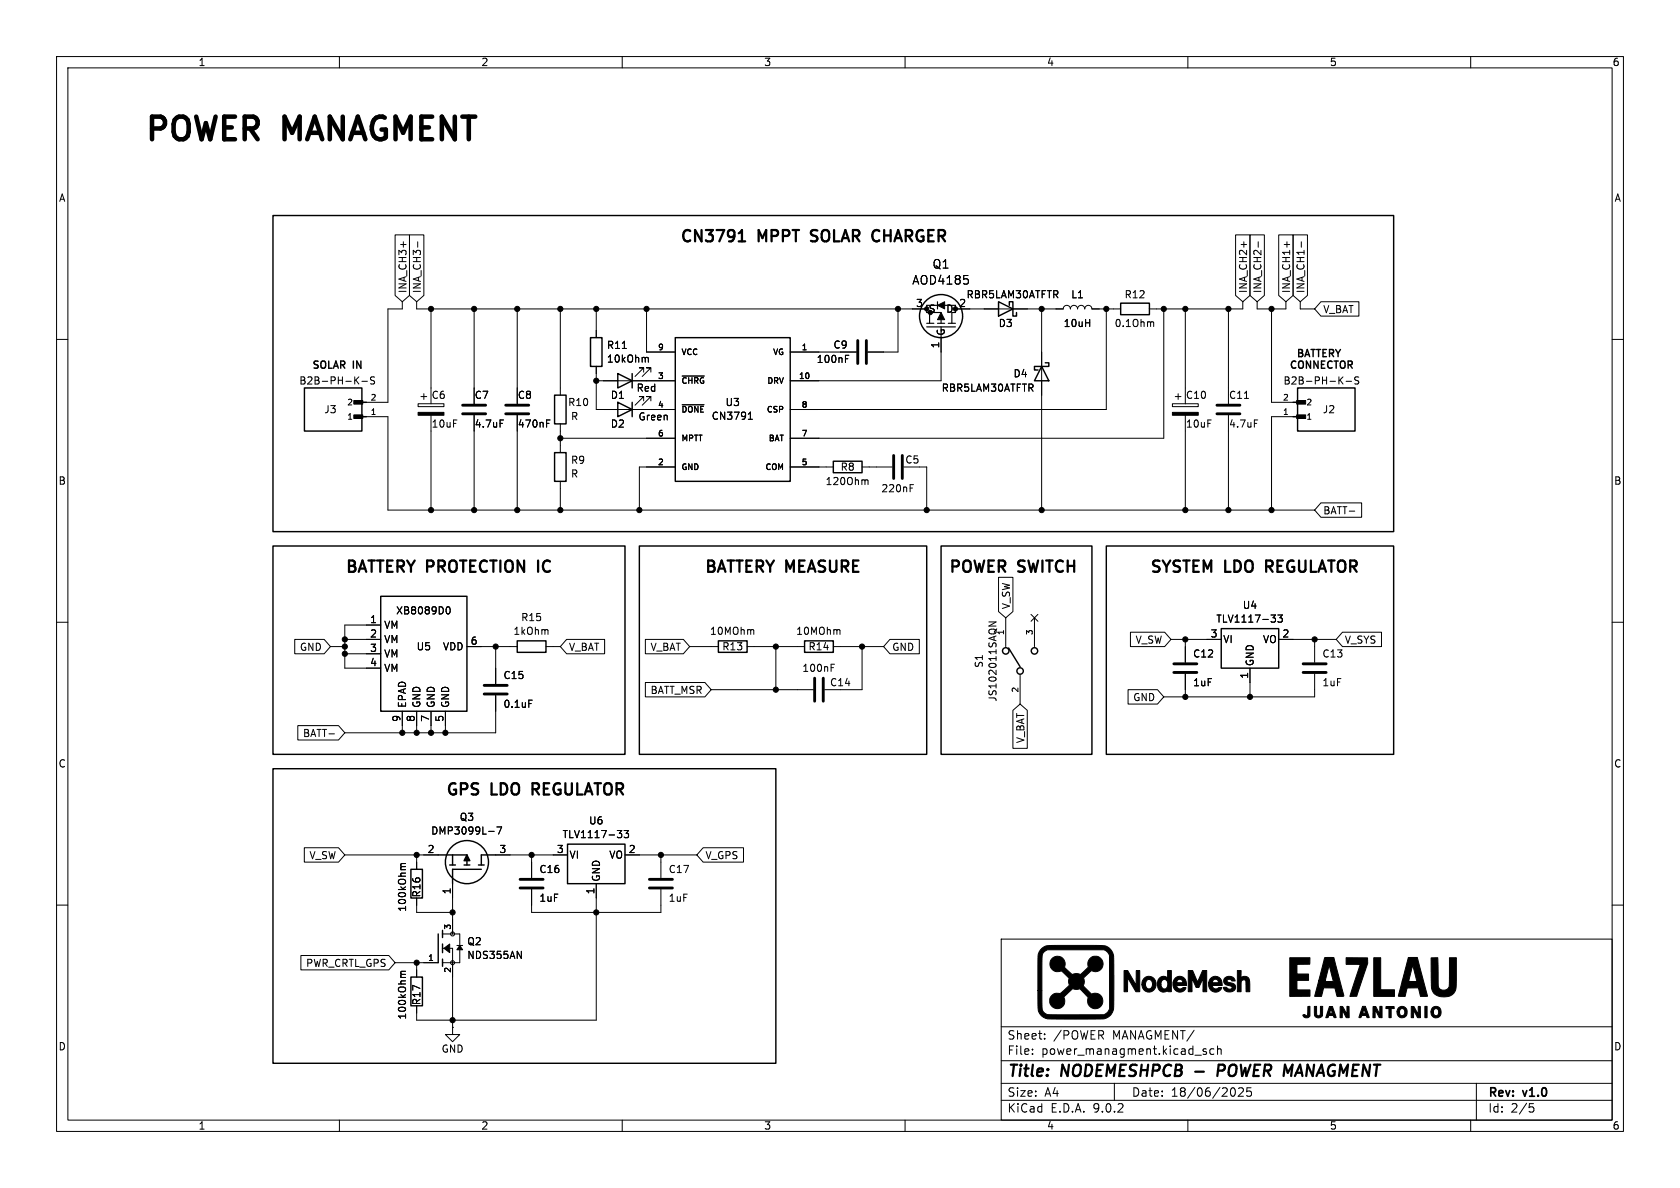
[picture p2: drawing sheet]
<svg xmlns="http://www.w3.org/2000/svg" width="297mm" height="210mm" viewBox="0 0 297 210" stroke-linecap="round" stroke-linejoin="round" font-family="sans-serif">
<g fill="none" stroke="#000" stroke-width=".18">
<path d="M10 10h277v190h-277zM12 12h273v186h-273zM60 10v2M110 10v2M160 10v2M210 10v2M260 10v2M69.8 41.5h2.6v10.7l-1.3 1.1-1.3-1.1zM71.1 53.3v1.3h-2.5v16.5h-5.1M71.3 42.7v1M72.4 41.5h2.5v10.7l-1.2 1.1-1.3-1.1zM73.7 53.3v1.3h90.1"/>
<path d="M73.8 42.7v1M76.2 54.6v16.8M83.8 54.6v16.8M91.4 54.6v16.8M99.1 54.6v15.3M105.4 54.6v5.1M114.3 54.6v7.6h5.1M158.7 54.6v7.6h-5.3M166.4 59.7v7.6h-26.7M168.9 54.6h19.1a.64 .64 0 0 1 .6-.6 .64 .64 0 0 1 .6 .6 .64 .64 0 0 1 .7-.6 .64 .64 0 0 1 .6 .6 .64 .64 0 0 1 .6-.6 .64 .64 0 0 1 .7 .6 .64 .64 0 0 1 .6-.6 .64 .64 0 0 1 .6 .6h5.1M171.1 49.4v.7M184.1 54.6v35.6"/>
<path d="M195.6 54.6v17.8h-55.9M203.6 56.9l.4 .2v.6M205.7 54.6v22.9h-66M209.5 54.6v16.8M217.2 54.6v16.8M218.4 41.5h2.6v10.7l-1.3 1.1-1.3-1.1zM219.7 53.3v1.3h-16.5M219.9 42.7v1M221 41.5h2.5v10.7l-1.3 1.1-1.2-1.1zM222.2 53.3v1.3h5.1v-1.3M222.4 42.7v1M224.8 54.6v16.5h5.1"/>
<path d="M226.1 41.5h2.5v10.7l-1.3 1.1-1.2-1.1zM227.5 42.7v1M228.6 41.5h2.5v10.7l-1.2 1.1-1.3-1.1zM229.9 53.3v1.3h2.5M230.1 42.7v1M233.5 53.3h6.7v2.6h-6.7l-1.1-1.3zM10 60h2M62.9 67.2l.5 .7M63.4 66.6l-.7 .7M63.5 73.7h5.1v16.5h163.8M64 67.4h1M66.2 66.7l-.5-.1-.1 .1v.4l.5 .2 .1 .3-.2 .3-.5-.1"/>
<path d="M73.9 71.4h4.6v.5h-4.6zM74.4 70.1h1M74.9 69.6v1M76.2 73.4v16.8M83.8 73.4v16.8M88.4 74.2h.6M91.4 73.4v16.8M96.6 74.2h.6M96.6 74.8h.5M99.1 74.9v5.1M99.1 77.5h20.3M105.4 64.8v7.6h14"/>
<path d="M105.4 67.3h14M110 61.6h.7M113.8 70.9v-.8h-.8h.8l-1.5 1.5M113.8 65.8v-.8h-.8h.8l-1.5 1.5M114.3 63.2l.3 .2v.6M115.1 70.9v-.8h-.8h.8l-1.6 1.5M115.1 65.8v-.8h-.8h.8l-1.6 1.5M120.6 66.5h3.9M120.6 71.6h3.9M132.3 74.1h.7M132.4 73.2l.3-.3v1.2M139.7 62.2h11.7"/>
<path d="M149.5 63.4h.4M149.5 62.8h.6M207.3 71.4h4.5v.5h-4.5zM207.8 70.1h1M208.3 69.6v1M209.5 73.4v16.8M217.2 73.4v16.8M220 70.4h.7M221.8 74.2h.6M229.9 73.7h-5.1v16.5M236.9 67.2l.5 .7M237.4 66.6l-.7 .7"/>
<path d="M238 67.4h.9M240.2 66.7l-.5-.1-.2 .1v.4l.6 .2 .1 .3-.2 .3-.5-.1M285 60h2M99.1 85.1v5.1M119.4 82.6h-6.4v7.6M139.7 82.6h7.6M152.4 82.6h5.3M153.1 84.8l.4 .2v.7M160.9 86.3h.4M160.9 85.7h.6M162.6 82.6h1.2v7.6M233.5 88.9h7.2v2.5h-7.2l-1.1-1.2z"/>
<path d="M238.5 90.4h1M10 110h2M52.1 113h5.2l1.1 1.3-1.1 1.3h-5.2zM58.4 114.3h2.6M61 113h6.3M61 115.6h6.3M67.3 110.5h-6.3v7.6h6.3M79 107.4l.2-.1a.68 .68 0 0 1 .4 .6 .68 .68 0 0 1-.4 .6l-.2-.1M82.5 114.3h8.9M87.6 114.3v6.6M96.5 114.3h2.6M96.8 111.4l.1 .7"/>
<path d="M100.2 113h6.7v2.6h-6.7l-1.1-1.3zM114.1 113h6.7l1.1 1.3-1.1 1.3h-6.7zM121.9 114.3h5.1M132.1 114.3h10.1M133.1 111.3l.2 .2v.6M137.2 114.3v7.6M146.9 118h.5M146.9 117.4h.6M147.3 114.3h8.9M148.3 111.3l.2 .2v.6M152.4 114.3v7.6h-6.6M157.3 113h5.2v2.6h-5.2l-1.1-1.3z"/>
<path d="M174.8 109.9h1.3l-1.3 .8h1.3M176.5 102.1h2.6v6l-1.3 1.1-1.3-1.1zM177.8 109.2v5.1M180.3 119.4v5.1M182.3 108.6l1.2 1.2M182.9 109.2v5.1M183.5 108.6l-1.2 1.2M199.8 111.8h6.1l1.1 1.2-1.1 1.3h-6.1zM207 113h8.9M209.5 113v4.1M209.5 119.1v4.1M221 118.1v5.1"/>
<path d="M224.7 108.7h.8l-.4 .5 .3 .1 .1 .4-.3 .3h-.3M225.9 108.7h.8l-.4 .5 .3 .1v.6l-.1 .1-.6-.1M226.1 113h10.1M232.4 113v4.1M232.4 119.1v4.1h-26.7M237.3 111.8h6.9v2.5h-6.9l-1.1-1.3zM285 110h2M52.6 128.3h7.2l1.2 1.2-1.2 1.3h-7.2zM58.2 129.7h.9M71.1 125.7v3.8M73.7 125.7v3.8M76.2 125.7v3.8"/>
<path d="M78.7 125.7v3.8M87.6 122.9v6.6h-26.6M93.5 123.8h.6M114.1 120.6h10.5l1.1 1.3-1.1 1.3h-10.5zM125.7 121.9h18.1M179.1 125.6l1.2-1.1 1.3 1.1v6.7h-2.5zM199.4 121.9h5.2l1.1 1.3-1.1 1.3h-5.2zM53.8 149.9h6l1.2 1.2-1.2 1.3h-6zM61 151.1h16.5M71.7 152.7h-.8v.4M73.7 151.1v2.6M73.7 158.8v2.5h6.3"/>
<path d="M80 156.2v8.9M86.4 147h1M87.6 151.1h12.7M87.8 146.2h.9l-.6 1.2M94 157.2v4.1h22.8v-4.1M94 151.1v4.1M105.4 156.2v24.1h-31.7v-2.5M109.1 146.8h.8l-.4 .5 .4 .1v.4l-.2 .3h-.4M110.3 146.8h.8l-.4 .5 .4 .1v.6l-.2 .1-.6-.1M110.5 151.1h12.7M116.8 151.1v4.1M124.3 149.9h7.1v2.5h-7.1l-1.1-1.3z"/>
<path d="M10 160h2M53.2 168.9h15.5l1.1 1.3-1.1 1.3h-15.5zM69.8 170.2h7.7M71.7 171.7l-.8 .1v.4M73.7 170.2v2.5M78.2 167.6h1.8v14M78.2 165.1h3.1v5.1h-3.1M80.8 167.1h1M91.4 168.2l.8 1.2v-1.2M177 166h108v32h-108zM285 160h2M60 198v2"/>
<path d="M80 181.6v1.3h1.3l-1.3 1.3-1.3-1.3h1.3M80 181.6h.1M110 198v2M160 198v2M177 194.5h108M177 191.5h108M177 187.5h108M177 181.5h108M182.5 186.3v.1M182.5 185.5v.1M184.7 183.6v.1M184.7 182.8v.1"/>
<path d="M197 191.5v3M210 198v2M213.2 185.5l-.3-.1-.2 .2v.2l.5 .2v.3h-.5M214.6 185.5l-.4-.1-.3 .3v.4l.1 .2h.6M215.2 185.5l.3-.1 .3 .1 .1 .9M215.2 184.9v1.5M218 192.3a.94 .94 0 0 1 0 1.5M219 192.4l.5-.1 .2 .1 .1 .3-.9 1.1h.9M221.2 192.3h-.7l-.1 .7 .2-.1h.5l.1 .3v.5l-.2 .1-.6-.1M260 198v2M261 191.5v6.5M270.4 195.1h.7"/>
<path d="M270.5 195.7h.4l.3 .3-.2 .5-.5 .1"/>
<circle cx="80" cy="165.1" r=".36"/>
<circle cx="80" cy="170.2" r=".36"/>
</g>
<path d="M130.6 42.7h1.1M130.8 41.1l.4-.4v2M143.4 42.6l.2 .1M143.5 40.9l-.1 .1 .1 .4M95.1 99.1v2M224.6 99.1h-.8v2M223.8 100.1h.8M94.1 139.5h.8M94.9 138.5h-.8v2M211.3 189.4h1.5M216.2 188.2h-.7l-.3 2M216.3 189.2l-1 .1" fill="none" stroke="#000" stroke-width=".4"/>
<g fill="none" stroke="#000" stroke-width=".51">
<path d="M81.8 71.6h4.1M81.8 73.2h4.1M89.4 71.6h4.1M89.4 73.2h4.1M151.6 60.2v4.1M153.2 60.2v4.1M215.1 71.6h4.1M215.1 73.2h4.1M158 80.5v4.1M159.5 80.5v4.1M144 119.9v4.1M145.5 119.9v4.1"/>
<path d="M207.5 117.3h4.1M207.5 118.9h4.1M230.4 117.3h4M230.4 118.9h4M85.6 121.2h4.1M85.6 122.7h4.1M91.9 155.4h4.1M91.9 157h4.1M114.8 155.4h4.1M114.8 157h4.1"/>
</g>
<g fill="none" stroke="#000" stroke-width=".25">
<path d="M48.3 38.1h198.1v55.9h-198.1zM104.4 59.7h2v5.1h-2zM119.4 59.7h20.3v25.4h-20.3zM176.5 53.3l2.6 1.3-2.6 1.3zM178.4 54v-.7h.7v2.6h.6v-.7M198.1 53.6h5.1v2h-5.1zM53.8 68.6h10.2v7.6h-10.2zM62.9 73.7h1.9M62.9 71.1h1.9M98 69.9h2.1v5h-2.1zM109.2 71.1l2.6 1.3-2.6 1.3zM109.2 66l2.6 1.3-2.6 1.3z"/>
<path d="M111.8 66v2.6M111.8 71.1v2.6M184.1 64.8l1.3 2.5h-2.5zM184.8 64.1h.6v.7h-2.5v.6h.6M228.6 73.7h1.9M228.6 71.1h1.9M229.4 68.6h10.2v7.6h-10.2zM48.3 96.5h62.2v36.9h-62.2zM98 80h2.1v5.1h-2.1zM113 96.5h50.8v36.9h-50.8zM147.3 81.5h5.1v2.1h-5.1zM166.4 96.5h26.6v36.9h-26.6z"/>
<path d="M195.6 96.5h50.8v36.9h-50.8zM67.3 105.4h15.2v20.3h-15.2zM91.4 113.3h5.1v2h-5.1zM127 113.3h5.1v2h-5.1zM142.2 113.3h5.1v2h-5.1zM178.3 114.6l2 3.3M215.9 111.1h10.2v7h-10.2zM48.3 135.9h88.9v52.1h-88.9zM72.6 153.7h2.1v5.1h-2.1zM77.5 151.1h5v1.8M79.5 152.9h1M80 151.1v1.8"/>
<path d="M82 152.9h1.1M84.6 152.9h1M85.1 153.7h-5.1v2.5M87.6 151.1h-2.5v1.8M100.3 149.2h10.2v7h-10.2zM72.6 172.7h2.1v5.1h-2.1zM77.5 165.1v5.1M78.2 164.5v1.2M78.2 166.9v1.5M78.2 169.5v1.3"/>
<circle cx="166.4" cy="55.9" r="3.8"/>
<circle cx="177.8" cy="115.1" r=".57"/>
<circle cx="180.3" cy="118.6" r=".57"/>
<circle cx="182.9" cy="115.1" r=".57"/>
<circle cx="82.5" cy="152.4" r="3.8"/>
</g>
<g fill="#000" stroke="#000" stroke-width=".18">
<path d="M166.4 55.2l.6 1.3h-1.3zM165.7 54l1.3-.7v1.3zM62.5 73.3h1.6v.7h-1.6zM62.5 70.8h1.6v.6h-1.6zM73.9 72.9h4.6v.5h-4.6zM207.3 72.9h4.5v.5h-4.5zM229.2 73.3h1.6v.7h-1.6zM229.2 70.8h1.6v.6h-1.6zM78.5 167.6l1-.7v1.5zM81.3 167.1l.5 .8h-1zM185.9 169.5a1.37 1.37 0 0 1 1.8-.2 1.37 1.37 0 0 1 .5 1.7l1.3 1.3 .9-.2 .6 .2 1.4-1.3a1.38 1.38 0 0 1 1.2-2 1.38 1.38 0 0 1 1.4 1.8 1.38 1.38 0 0 1-2.1 .8l-1.4 1.3a1.45 1.45 0 0 1 0 1.4l1.5 1.4a1.37 1.37 0 0 1 2 1 1.37 1.37 0 0 1-1.6 1.6 1.37 1.37 0 0 1-1-2l-1.1-1.2a.47 .47 0 0 0-.8-.2l-.9-.2-1.2 1.2a.46 .46 0 0 0-.3 .3 .46 .46 0 0 0 .1 .5 1.35 1.35 0 0 1-1.3 1.6 1.35 1.35 0 0 1-1.3-1.5 1.35 1.35 0 0 1 1.6-1.2l.5-.1 1.4-1.3-.2-.5 .1-.8-.7-.7a1.01 1.01 0 0 0-1.3-.4 1.37 1.37 0 0 1-1.3-.8 1.37 1.37 0 0 1 .2-1.5zM198.7 171.6h.7l1.5 2.6v-2.6h.6v3.7h-.7l-1.4-2.5-.1 2.5h-.6z"/>
<path d="M202.4 172.8a1.34 1.34 0 0 1 2 1.1 1.34 1.34 0 0 1-1.9 1.3 1.32 1.32 0 0 1-.6-1.1h.6a.65 .65 0 0 0 .7 .7 .65 .65 0 0 0 .6-.9 .64 .64 0 0 0-.7-.8 .64 .64 0 0 0-.6 .8v.2h-.6l.1-.7zM205 172.9a.98 .98 0 0 1 1.4 0v-1.3h.7v3.7h-.6v-.2a1.11 1.11 0 0 1-1.3 .1 1.11 1.11 0 0 1-.6-1.1h.6a.63 .63 0 0 0 .7 .7 .63 .63 0 0 0 .6-.8 .63 .63 0 0 0-.6-.9 .63 .63 0 0 0-.7 .7v.3h-.6l.1-.8zM207.8 172.9a1.26 1.26 0 0 1 1.4-.1 1.26 1.26 0 0 1 .6 1.4h-1.8a.64 .64 0 0 0 .5 .6 .64 .64 0 0 0 .7-.2h.4a1.15 1.15 0 0 1-1.2 .8 1.15 1.15 0 0 1-1-1.1v-.7l1.8 .1a.57 .57 0 0 0-.6-.6 .57 .57 0 0 0-.6 .5h-.6zM210.1 171.6h.7l.9 2 .9-2h.7v3.7h-.6v-2.3l-.8 1.6h-.4l-.8-1.6v2.3h-.6zM213.9 173a1.18 1.18 0 0 1 1.4-.3 1.18 1.18 0 0 1 .7 1.2l.1 .3h-1.8a.7 .7 0 0 0 .5 .6 .7 .7 0 0 0 .7-.2h.5a1.24 1.24 0 0 1-1.6 .7 1.24 1.24 0 0 1-.7-1.6h1.7a.55 .55 0 0 0-.6-.6 .55 .55 0 0 0-.5 .6h-.6zM216.6 172.8a1.08 1.08 0 0 1 1.8 .6h-.5a.71 .71 0 0 0-.9-.2v.3l.4 .2a.84 .84 0 0 1 .9 .4 .84 .84 0 0 1-.1 1 1.1 1.1 0 0 1-1.9-.6 .7 .7 0 0 1 .9 .3h.4l.2-.1v-.3l-.3-.1a.93 .93 0 0 1-.9-.4 .93 .93 0 0 1-.1-.9zM218.7 171.6h.7v1.2a.89 .89 0 0 1 1-.1 .89 .89 0 0 1 .5 .9v1.7h-.6v-1.5a.47 .47 0 0 0-.5-.6 .47 .47 0 0 0-.4 .7v1.4h-.7zM228 169.3h3.6v1.1l-2.3 .1v1.7h2v1.1h-2v1.7h2.3v1.1h-3.6zM231.2 177.9h.4v1.7a.7 .7 0 0 1-.7 .3 .7 .7 0 0 1-.6-.5 .48 .48 0 0 1 .7 .2l.2-.2zM232.4 177.9h.4v1a.45 .45 0 0 0 0 .5 .45 .45 0 0 0 .5 .1l.1-.3v-1.3h.4v1.7a.82 .82 0 0 1-1.1 .2 .82 .82 0 0 1-.3-1zM235 177.9h.6l.6 1.9a.23 .23 0 0 1-.3 .1 .23 .23 0 0 1-.1-.2l-.1-.2h-.8l-.1 .4h-.4l.3-.8h.8l-.2-.7-.2 .7h-.4zM236.9 177.9h.2a1.48 1.48 0 0 1 .9 1.1l.1 .2v-1.3h.4v2h-.5l-.7-1.3v1.3h-.4z"/>
<path d="M234.2 169.3h1.6l1.7 6.6v.2h-1.1l-.4-1.5h-2l-.4 1.5h-1.2l.7-2.7 2.6 .1-.7-2.9-.7 2.8h-1.2zM238 169.3h3.8v1l-1.9 5.8h-1.2l1.8-5.6h-2.5zM240.9 177.9h.5l.6 2h-.3l-.2-.4h-.7l-.2 .4h-.4l.3-.8h.9l-.3-.8-.2 .8h-.4zM242.7 177.9h.5l.7 1.4v-1.4h.4v2h-.5l-.7-1.3v1.3h-.4zM245 177.9h1.5v.4h-.6v1.6h-.4v-1.6h-.5zM242.9 169.3h1.2v5.7h2.4v1.1h-3.6zM247.2 178.2a.98 .98 0 0 1 1.6 .6 .98 .98 0 0 1-1.2 1.1l-.4-.3-.2-.3v-.5h.4a.51 .51 0 0 0 .5 .8 .51 .51 0 0 0 .5-.8 .48 .48 0 0 0-.5-.5 .48 .48 0 0 0-.5 .5h-.4zM249 169.3h1.6l1.7 6.8h-1.2l-.3-1.5h-2l-.4 1.5h-1.2l.7-2.7 2.6 .1-.8-2.8-.7 2.7h-1.1zM249.5 177.9h.5l.7 1.3v-1.2l.4-.1v2h-.5l-.7-1.3v1.3h-.4zM251.9 177.9h.4v2h-.4zM253.3 178.1a.96 .96 0 0 1 1.3 .2 .96 .96 0 0 1-.1 1.3 .96 .96 0 0 1-1.3 0l-.2-.3v-.4h.4a.5 .5 0 0 0 .4 .7 .5 .5 0 0 0 .5-.7 .48 .48 0 0 0-.2-.5 .48 .48 0 0 0-.6 .1l-.1 .4h-.4zM253 169.3h1.2l.1 4.5a1.02 1.02 0 0 0 .9 1.3 1.02 1.02 0 0 0 1-1.3v-4.5h1.3v4.5a2.03 2.03 0 0 1-2.5 2.4 1.97 1.97 0 0 1-2-2.4z"/>
<path d="M184.2 167.6l.6-.3a81.7 81.7 0 0 1 9.6-.2 2.21 2.21 0 0 1 2.5 2.6v7.2a3 3 0 0 1-.9 2.8 4.5 4.5 0 0 1-2.8 .4h-6.5a2.85 2.85 0 0 1-3-1v-.2a12.4 12.4 0 0 1-.2-3.8h.7v2.6a1.43 1.43 0 0 0 1.8 1.7h9.1l.8-.5 .3-.6-.1-9.4-.2-.5-.7-.5h-10l-.5 .3-.4 .4a37.2 37.2 0 0 0-.1 6.5h-.7v-6.2a1.88 1.88 0 0 1 .7-1.3z"/>
<circle cx="76.2" cy="54.6" r=".46"/>
<circle cx="83.8" cy="54.6" r=".46"/>
<circle cx="91.4" cy="54.6" r=".46"/>
<circle cx="99.1" cy="54.6" r=".46"/>
<circle cx="105.4" cy="54.6" r=".46"/>
<circle cx="114.3" cy="54.6" r=".46"/>
<circle cx="158.7" cy="54.6" r=".46"/>
<circle cx="163.8" cy="54.6" r=".38"/>
<circle cx="168.9" cy="54.6" r=".38"/>
<circle cx="184.1" cy="54.6" r=".46"/>
<circle cx="195.6" cy="54.6" r=".46"/>
<circle cx="205.7" cy="54.6" r=".46"/>
<circle cx="209.5" cy="54.6" r=".46"/>
<circle cx="217.2" cy="54.6" r=".46"/>
<circle cx="224.8" cy="54.6" r=".46"/>
<circle cx="99.1" cy="77.5" r=".46"/>
<circle cx="105.4" cy="67.3" r=".46"/>
<circle cx="76.2" cy="90.2" r=".46"/>
<circle cx="83.8" cy="90.2" r=".46"/>
<circle cx="91.4" cy="90.2" r=".46"/>
<circle cx="99.1" cy="90.2" r=".46"/>
<circle cx="113" cy="90.2" r=".46"/>
<circle cx="163.8" cy="90.2" r=".46"/>
<circle cx="184.1" cy="90.2" r=".46"/>
<circle cx="209.5" cy="90.2" r=".46"/>
<circle cx="217.2" cy="90.2" r=".46"/>
<circle cx="224.8" cy="90.2" r=".46"/>
<circle cx="61" cy="114.3" r=".46"/>
<circle cx="61" cy="115.6" r=".46"/>
<circle cx="61" cy="113" r=".46"/>
<circle cx="87.6" cy="114.3" r=".46"/>
<circle cx="137.2" cy="114.3" r=".46"/>
<circle cx="152.4" cy="114.3" r=".46"/>
<circle cx="209.5" cy="113" r=".46"/>
<circle cx="232.4" cy="113" r=".46"/>
<circle cx="71.1" cy="129.5" r=".46"/>
<circle cx="73.7" cy="129.5" r=".46"/>
<circle cx="76.2" cy="129.5" r=".46"/>
<circle cx="78.7" cy="129.5" r=".46"/>
<circle cx="137.2" cy="121.9" r=".46"/>
<circle cx="209.5" cy="123.2" r=".46"/>
<circle cx="221" cy="123.2" r=".46"/>
<circle cx="73.7" cy="151.1" r=".46"/>
<circle cx="94" cy="151.1" r=".46"/>
<circle cx="116.8" cy="151.1" r=".46"/>
<circle cx="73.7" cy="170.2" r=".46"/>
<circle cx="80" cy="161.3" r=".46"/>
<circle cx="105.4" cy="161.3" r=".46"/>
<circle cx="80" cy="180.3" r=".46"/>
</g>
<path d="M163.8 57.8h5.1M163.8 57.2h1.3M163.8 55.2h2.6M164.3 55.4v1.8M165.7 57.2h1.3M165.7 53.3v1.3M166.4 56.5v.7M167.6 57.2h1.3M168.3 55.2v2" fill="none" stroke="#000" stroke-width=".2"/>
<path d="M82.5 151.1l.6 1h-1.1z" fill="#000" stroke="#000" stroke-width=".25"/>
<g font-size="5.6">
<text x="25.4" y="25.2">POWER</text>
<text x="50.4" y="25.2">MANAGMENT</text>
</g>
<g font-size="2.8">
<text x="120.1" y="42.9">CN3791</text>
<text x="134.2" y="42.9">MPPT</text>
<text x="144.3" y="42.9">SOLAR CHARGER</text>
<text x="61" y="101.4">BATTERY PROTECTION</text>
<text x="96" y="101.4">IC</text>
<text x="124.5" y="101.4">BATTERY MEASURE</text>
<text x="167.6" y="101.4">POWER</text>
<text x="180.2" y="101.4">SWITCH</text>
<text x="203.2" y="101.4">SYSTEM</text>
<text x="216.7" y="101.4">LDO</text>
<text x="224.7" y="101.4">REGULATOR</text>
<text x="78.7" y="140.7">GPS</text>
<text x="87" y="140.7">LDO</text>
<text x="95" y="140.7">REGULATOR</text>
<text x="178" y="190.9">Title:</text>
<text x="187.7" y="190.9">NODEMESHPCB</text>
<text x="216.9" y="190.9">POWER MANAGMENT</text>
</g>
<g font-size="2.1">
<text x="164.8" y="47.7">Q1</text>
<text x="161.2" y="50.5">AOD4185</text>
<text x="178" y="184">Sheet:</text>
<text x="186.2" y="184">/POWER</text>
<text x="196.7" y="184">MANAGMENT/</text>
<text x="178" y="186.7">File:</text>
<text x="184.1" y="186.7">power_managment.kicad_sch</text>
<text x="178" y="196.9">KiCad</text>
<text x="178" y="194.1">Size:</text>
<text x="184.7" y="194.1">A4</text>
<text x="185.7" y="196.9">E.D.A.</text>
<text x="193.3" y="196.9">9.0.2</text>
<text x="200" y="194.1">Date:</text>
<text x="207" y="194.1">18/06/2025</text>
<text x="263" y="194.3">Rev:</text>
<text x="263" y="196.9">Id:</text>
<text x="267.1" y="196.9">2/5</text>
<text x="269.4" y="194.3">v1.0</text>
</g>
<g font-size="1.8">
<text x="35" y="11.9">1</text>
<text x="85" y="11.9">2</text>
<text x="135" y="11.9">3</text>
<text x="185" y="11.9">4</text>
<text x="235" y="11.9">5</text>
<text x="285" y="11.9">6</text>
<text x="10.3" y="35.9">A</text>
<text x="285.3" y="35.9">A</text>
<text x="72.1" y="51.9" transform="rotate(-90 72.1 51.9)">INA_CH3+</text>
<text x="74.6" y="51.9" transform="rotate(-90 74.6 51.9)">INA_CH3-</text>
<text x="170.8" y="52.9">RBR5LAM30ATFTR</text>
<text x="189.3" y="52.9">L1</text>
<text x="198.7" y="52.9">R12</text>
<text x="220.7" y="51.9" transform="rotate(-90 220.7 51.9)">INA_CH2+</text>
<text x="223.2" y="51.9" transform="rotate(-90 223.2 51.9)">INA_CH2-</text>
<text x="228.3" y="51.9" transform="rotate(-90 228.3 51.9)">INA_CH1+</text>
<text x="230.8" y="51.9" transform="rotate(-90 230.8 51.9)">INA_CH1-</text>
<text x="161.9" y="54.4">3</text>
<text x="164.1" y="55.5">S</text>
<text x="167.2" y="55.5">D</text>
<text x="167.2" y="59.4" transform="rotate(-90 167.2 59.4)">G</text>
<text x="169.5" y="54.4">2</text>
<text x="176.5" y="58">D3</text>
<text x="187.9" y="58">10uH</text>
<text x="197" y="58">0.1Ohm</text>
<text x="233.8" y="55.6">V_BAT</text>
<text x="55" y="65.5">SOLAR IN</text>
<text x="107.2" y="64.3">10kOhm</text>
<text x="107.2" y="61.9">R11</text>
<text x="144.3" y="64.4">100nF</text>
<text x="147.2" y="61.8">C9</text>
<text x="166.1" y="61.7" transform="rotate(-90 166.1 61.7)">1</text>
<text x="227.8" y="65.5">CONNECTOR</text>
<text x="229" y="63.5">BATTERY</text>
<text x="52.8" y="68.2">B2B-PH-K-S</text>
<text x="76.2" y="70.7">C6</text>
<text x="83.8" y="70.7">C7</text>
<text x="91.4" y="70.7">C8</text>
<text x="100.3" y="72">R10</text>
<text x="107.9" y="70.7">D1</text>
<text x="112.4" y="69.4">Red</text>
<text x="128.2" y="72">U3</text>
<text x="166.4" y="69.4">RBR5LAM30ATFTR</text>
<text x="179.1" y="66.9">D4</text>
<text x="209.6" y="70.7">C10</text>
<text x="217.2" y="70.7">C11</text>
<text x="226.8" y="68.2">B2B-PH-K-S</text>
<text x="57.2" y="73.3">J3</text>
<text x="76.2" y="75.8">10uF</text>
<text x="83.8" y="75.8">4.7uF</text>
<text x="91.4" y="75.8">470nF</text>
<text x="100.8" y="74.5">R</text>
<text x="107.9" y="75.8">D2</text>
<text x="112.8" y="74.5">Green</text>
<text x="125.7" y="74.4">CN3791</text>
<text x="209.6" y="75.8">10uF</text>
<text x="217.2" y="75.8">4.7uF</text>
<text x="233.8" y="73.3">J2</text>
<text x="100.8" y="82.2">R9</text>
<text x="148.5" y="83.4">R8</text>
<text x="159.9" y="82.1">C5</text>
<text x="10.3" y="85.9">B</text>
<text x="100.8" y="84.6">R</text>
<text x="145.9" y="86">120Ohm</text>
<text x="155.7" y="87.2">220nF</text>
<text x="285.3" y="85.9">B</text>
<text x="233.8" y="91.1">BATT-</text>
<text x="178.8" y="107.8" transform="rotate(-90 178.8 107.8)">V_SW</text>
<text x="219.6" y="107.8">U4</text>
<text x="65.3" y="110.2">1</text>
<text x="65.3" y="112.8">2</text>
<text x="67.8" y="111.4">VM</text>
<text x="67.8" y="113.9">VM</text>
<text x="69.9" y="108.8">XB8089D0</text>
<text x="90.7" y="112.4">1kOhm</text>
<text x="92" y="110">R15</text>
<text x="125.4" y="112.4">10MOhm</text>
<text x="140.7" y="112.4">10MOhm</text>
<text x="200.6" y="114">V_SW</text>
<text x="213.9" y="112.8">3</text>
<text x="214.9" y="110.3">TLV1117-33</text>
<text x="216.2" y="113.9">VI</text>
<text x="223.2" y="113.9">VO</text>
<text x="226.6" y="112.8">2</text>
<text x="237.6" y="114">V_SYS</text>
<text x="52.9" y="115.3">GND</text>
<text x="65.3" y="115.3">3</text>
<text x="65.3" y="117.9">4</text>
<text x="67.8" y="116.4">VM</text>
<text x="67.8" y="119">VM</text>
<text x="73.6" y="115.2">U5</text>
<text x="78.2" y="115.2">VDD</text>
<text x="83.1" y="114">6</text>
<text x="100.5" y="115.3">V_BAT</text>
<text x="114.9" y="115.3">V_BAT</text>
<text x="127.6" y="115.2">R13</text>
<text x="141.7" y="119">100nF</text>
<text x="142.8" y="115.2">R14</text>
<text x="157.6" y="115.3">GND</text>
<text x="174" y="118.2" transform="rotate(-90 174 118.2)">S1</text>
<text x="210.8" y="116.4">C12</text>
<text x="221.8" y="117.9" transform="rotate(-90 221.8 117.9)">GND</text>
<text x="233.7" y="116.4">C13</text>
<text x="72" y="125.2" transform="rotate(-90 72 125.2)">EPAD</text>
<text x="74.5" y="125.2" transform="rotate(-90 74.5 125.2)">GND</text>
<text x="77.1" y="125.2" transform="rotate(-90 77.1 125.2)">GND</text>
<text x="79.6" y="125.2" transform="rotate(-90 79.6 125.2)">GND</text>
<text x="88.9" y="120.2">C15</text>
<text x="88.9" y="125.3">0.1uF</text>
<text x="114.9" y="122.9">BATT_MSR</text>
<text x="146.6" y="121.5">C14</text>
<text x="176.4" y="124.1" transform="rotate(-90 176.4 124.1)">JS102011SAQN</text>
<text x="200.2" y="124.1">GND</text>
<text x="210.8" y="121.5">1uF</text>
<text x="220.7" y="120.1" transform="rotate(-90 220.7 120.1)">1</text>
<text x="233.7" y="121.5">1uF</text>
<text x="53.5" y="130.5">BATT-</text>
<text x="70.9" y="127.7" transform="rotate(-90 70.9 127.7)">9</text>
<text x="73.4" y="127.7" transform="rotate(-90 73.4 127.7)">8</text>
<text x="75.9" y="127.7" transform="rotate(-90 75.9 127.7)">7</text>
<text x="78.5" y="127.7" transform="rotate(-90 78.5 127.7)">5</text>
<text x="181.3" y="131.5" transform="rotate(-90 181.3 131.5)">V_BAT</text>
<text x="10.3" y="135.9">C</text>
<text x="285.3" y="135.9">C</text>
<text x="76.1" y="147.7">DMP3099L-7</text>
<text x="81.2" y="145.3">Q3</text>
<text x="99.4" y="148.4">TLV1117-33</text>
<text x="104" y="145.9">U6</text>
<text x="54.6" y="152.1">V_SW</text>
<text x="75.5" y="150.9">2</text>
<text x="88.2" y="150.9">3</text>
<text x="95.3" y="154.5">C16</text>
<text x="98.4" y="150.9">3</text>
<text x="100.6" y="152">VI</text>
<text x="106.3" y="156" transform="rotate(-90 106.3 156)">GND</text>
<text x="107.6" y="152">VO</text>
<text x="111.1" y="150.9">2</text>
<text x="118.1" y="154.5">C17</text>
<text x="124.6" y="152.1">V_GPS</text>
<text x="72" y="161.3" transform="rotate(-90 72 161.3)">100kOhm</text>
<text x="74.5" y="158.7" transform="rotate(-90 74.5 158.7)">R16</text>
<text x="79.8" y="158.2" transform="rotate(-90 79.8 158.2)">1</text>
<text x="95.3" y="159.6">1uF</text>
<text x="105.2" y="158.2" transform="rotate(-90 105.2 158.2)">1</text>
<text x="118.1" y="159.6">1uF</text>
<text x="82.5" y="167.3">Q2</text>
<text x="54" y="171.1">PWR_CRTL_GPS</text>
<text x="82.5" y="169.7">NDS355AN</text>
<text x="74.5" y="177.8" transform="rotate(-90 74.5 177.8)">R17</text>
<text x="10.3" y="185.9">D</text>
<text x="72" y="180.3" transform="rotate(-90 72 180.3)">100kOhm</text>
<text x="285.3" y="185.9">D</text>
<text x="78" y="186.3">GND</text>
<text x="35" y="199.9">1</text>
<text x="85" y="199.9">2</text>
<text x="135" y="199.9">3</text>
<text x="185" y="199.9">4</text>
<text x="235" y="199.9">5</text>
<text x="285" y="199.9">6</text>
</g>
<g font-size="1.4">
<text x="116.2" y="62">9</text>
<text x="120.4" y="63">VCC</text>
<text x="136.5" y="63">VG</text>
<text x="141.6" y="62">1</text>
<text x="61.3" y="71.9">2</text>
<text x="65.4" y="70.9">2</text>
<text x="116.2" y="67.1">3</text>
<text x="120.4" y="68">~{CHRG}</text>
<text x="135.5" y="68">DRV</text>
<text x="141.1" y="67.1">10</text>
<text x="226.7" y="70.9">2</text>
<text x="230.9" y="71.9">2</text>
<text x="61.3" y="74.4">1</text>
<text x="65.4" y="73.4">1</text>
<text x="116.2" y="72.1">4</text>
<text x="116.2" y="77.2">6</text>
<text x="120.4" y="73.1">~{DONE}</text>
<text x="135.4" y="73.1">CSP</text>
<text x="141.6" y="72.1">8</text>
<text x="141.6" y="77.2">7</text>
<text x="226.7" y="73.4">1</text>
<text x="230.9" y="74.4">1</text>
<text x="116.2" y="82.3">2</text>
<text x="120.4" y="78.2">MPTT</text>
<text x="120.4" y="83.3">GND</text>
<text x="135.2" y="83.3">COM</text>
<text x="135.8" y="78.2">BAT</text>
<text x="141.6" y="82.3">5</text>
<text x="177.5" y="112.4" transform="rotate(-90 177.5 112.4)">1</text>
<text x="182.6" y="112.4" transform="rotate(-90 182.6 112.4)">3</text>
<text x="180.1" y="122.5" transform="rotate(-90 180.1 122.5)">2</text>
<text x="79.8" y="164.4" transform="rotate(-90 79.8 164.4)">3</text>
<text x="75.6" y="169.9">1</text>
<text x="79.8" y="172.1" transform="rotate(-90 79.8 172.1)">2</text>
</g>
</svg>
